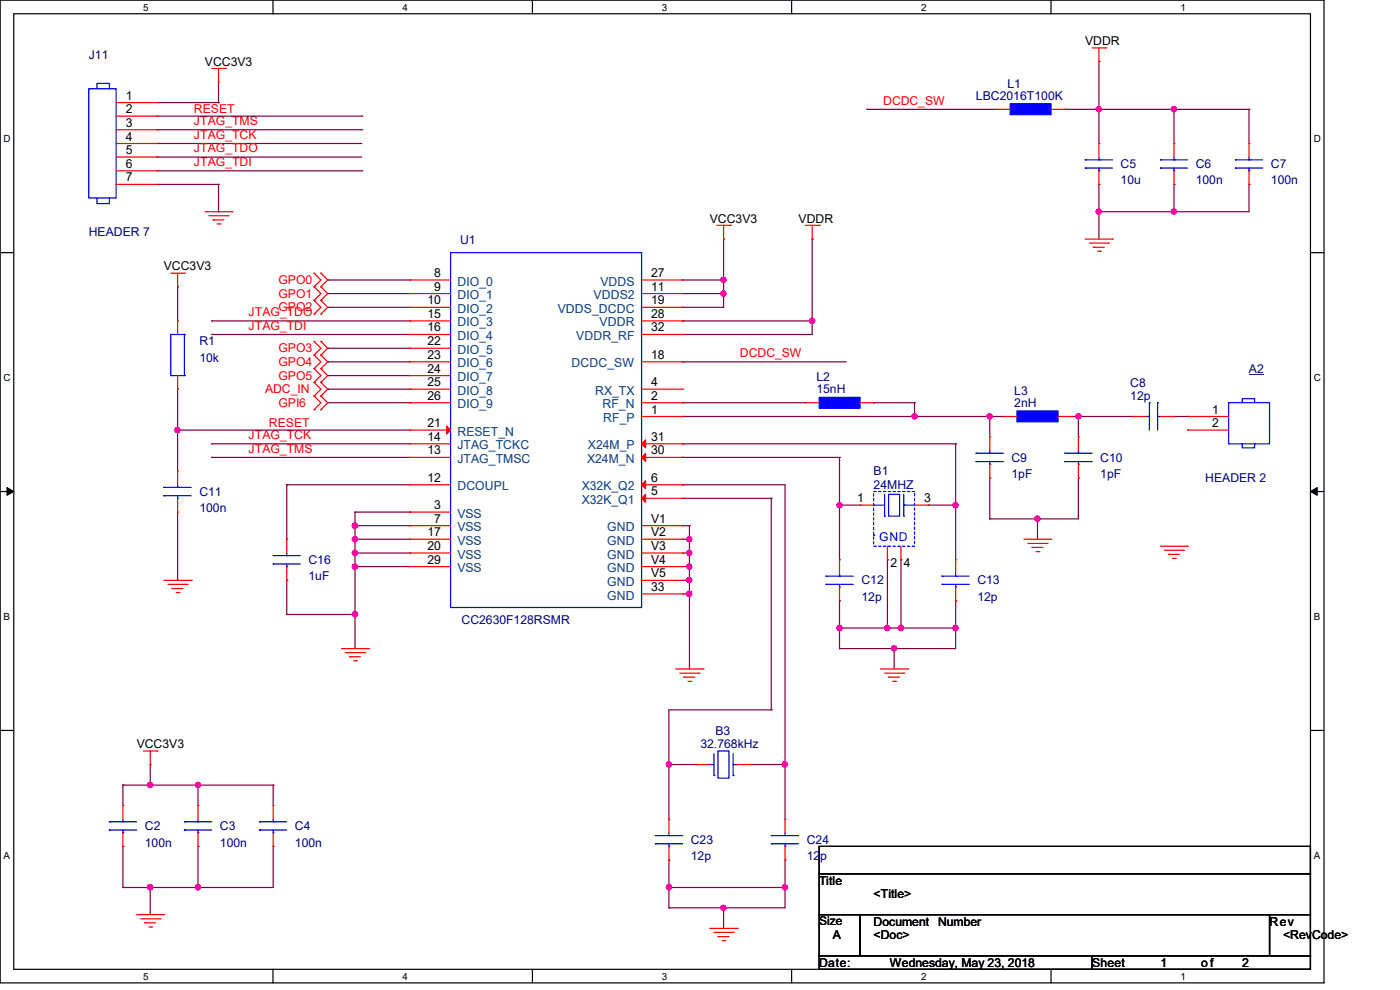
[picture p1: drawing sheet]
<svg xmlns="http://www.w3.org/2000/svg" width="297mm" height="210mm" viewBox="0 0 297 210" stroke-linecap="round" stroke-linejoin="round" font-family="sans-serif">
<path d="M0 0h280.9v208.5h-280.9zM2.9 2.9h275.1v202.7h-275.1z" fill="none" stroke="#000" stroke-width=".25"/>
<g fill="#fff">
<path d="M30.4 .3h1.1v2.4h-1.1z"/>
<path d="M30.4 205.9h1.1v2.3h-1.1z"/>
</g>
<path d="M57.9 0v2.9M57.9 205.6v2.9" fill="none" stroke="#000" stroke-width=".25"/>
<g fill="#fff">
<path d="M85.4 .3h1.1v2.4h-1.1z"/>
<path d="M85.4 205.9h1.1v2.3h-1.1z"/>
</g>
<path d="M112.9 0v2.9M112.9 205.6v2.9" fill="none" stroke="#000" stroke-width=".25"/>
<g fill="#fff">
<path d="M140.4 .3h1.2v2.4h-1.2z"/>
<path d="M140.4 205.9h1.2v2.3h-1.2z"/>
</g>
<path d="M167.9 0v2.9M167.9 205.6v2.9" fill="none" stroke="#000" stroke-width=".25"/>
<g fill="#fff">
<path d="M195.4 .3h1.2v2.4h-1.2z"/>
<path d="M195.4 205.9h1.2v2.3h-1.2z"/>
</g>
<path d="M223 0v2.9M223 205.6v2.9" fill="none" stroke="#000" stroke-width=".25"/>
<g fill="#fff">
<path d="M250.4 .3h1.2v2.4h-1.2z"/>
<path d="M250.4 205.9h1.2v2.3h-1.2z"/>
<path d="M.8 28.2h1.4v2.4h-1.4z"/>
<path d="M278.7 28.2h1.5v2.4h-1.5z"/>
<path d="M.8 78.9h1.4v2.3h-1.4z"/>
<path d="M278.7 78.9h1.5v2.3h-1.5z"/>
</g>
<path d="M0 53.6h2.9M278 53.6h2.9" fill="none" stroke="#000" stroke-width=".25"/>
<g fill="#fff">
<path d="M.8 129.6h1.3v2.3h-1.3z"/>
<path d="M278.7 129.6h1.4v2.3h-1.4z"/>
</g>
<path d="M0 104.3h2.9M278 104.3h2.9" fill="none" stroke="#000" stroke-width=".25"/>
<path d="M1.5 103.4l1.4 .9-1.4 .8zM278 104.3l1.4-.9v1.7z" fill="#000" stroke="#000" stroke-width=".21"/>
<g fill="#fff">
<path d="M.8 180.3h1.3v2.3h-1.3z"/>
<path d="M278.7 180.3h1.4v2.3h-1.4z"/>
</g>
<path d="M0 154.9h2.9M278 154.9h2.9M173.8 179.5h104.2v5.8h-104.2zM173.8 185.3h104.2v8.7h-104.2zM173.8 194h8.7v8.7h-8.7zM182.5 194h86.8v8.7h-86.8zM269.3 194h8.7v8.7h-8.7zM173.8 202.7h57.9v2.9h-57.9zM231.7 202.7h46.3v2.9h-46.3z" fill="none" stroke="#000" stroke-width=".25"/>
<g fill="none" stroke="#800040" stroke-width=".25">
<path d="M46.4 17.4v4.4M233.1 13h.1M233.1 13v17.4M33.3 30.4h.1M33.3 33.3h.1M33.3 27.5h43.5M33.3 30.4h43.5M33.3 36.2h43.5M33.3 33.3h43.5M33.3 39.1h13.1M33.3 24.6h43.5M33.3 21.8h13.1"/>
<path d="M46.4 39.1h.1M46.4 21.8h.1M46.4 39.1v5.8M76.8 27.5h.1M76.8 36.2h.1M76.8 24.6h.1M183.9 23.2h.1M183.9 23.2h27.5M225.9 23.2h.1M225.9 23.2h39.1M233.1 23.2h.1M233.1 39.1h.1"/>
<path d="M233.1 39.1v11.6M249 23.2h.1M249 39.1h.1M249 23.2v7.2M249 39.1v5.8M265 23.2h.1M265 39.1h.1M265 39.1v5.8h-31.9M265 23.2v7.2M46.4 44.9h.1M69.5 59.4h.1M69.5 59.4h17.4"/>
<path d="M144.8 59.4h.1M144.8 59.4h8.7M153.5 50.7h.1M153.5 59.4h.1M153.5 50.7v14.5h-8.7M172.3 50.7h.1M172.3 50.7v20.3h-27.5M233.1 44.9h.1M249 44.9h.1M37.7 60.8h.1M37.7 60.8v7.3M44.9 68.1h.1"/>
<path d="M44.9 71h.1M44.9 68.1h42M44.9 71h42M69.5 62.3h.1M69.5 65.2h.1M69.5 73.9h.1M69.5 76.8h.1M69.5 79.7h.1M69.5 76.8h17.4M69.5 65.2h17.4M69.5 62.3h17.4M69.5 73.9h17.4"/>
<path d="M69.5 79.7h17.4M144.8 76.8h.1M144.8 68.1h.1M144.8 71h.1M144.8 65.2h.1M144.8 62.3h.1M144.8 76.8h34.7M144.8 68.1h27.5M144.8 62.3h8.7M153.5 62.3h.1M172.3 68.1h.1M37.7 91.2h.1"/>
<path d="M37.7 82.5h.1M37.7 91.2h49.2M37.7 82.5v17.4M44.9 94.1h.1M44.9 97h.1M44.9 97h42M44.9 94.1h42M69.5 82.5h.1M69.5 85.4h17.4M69.5 82.5h17.4M86.9 85.4h.1M144.8 97h.1"/>
<path d="M144.8 94.1h.1M144.8 88.3h.1M144.8 85.4h.1M144.8 97h33.3M144.8 94.1h57.9M144.8 88.3h68.1M144.8 85.4h26.1M178.1 97h.1M178.1 97v21.7M185.3 85.4h.1M185.3 85.4h8.7M194 85.4h.1"/>
<path d="M194 88.3h.1M194 85.4v2.9M202.7 94.1h.1M202.7 94.1v24.6M210 88.3h.1M210 88.3v4.4M227.3 88.3h.1M227.3 88.3h13.1M228.8 88.3h.1M228.8 88.3v4.4M240.4 88.3h.1M249 88.3h2.9"/>
<path d="M251.9 88.3h.1M37.7 108.6v14.5M60.8 102.8h.1M60.8 102.8v11.6M60.8 102.8h26.1M75.3 108.6h.1M75.3 111.5h.1M75.3 114.4h.1M75.3 117.3h.1M75.3 108.6v29M75.3 108.6h11.6M75.3 111.5h11.6"/>
<path d="M75.3 114.4h11.6M75.3 117.3h11.6M86.9 108.6h.1M86.9 111.5h.1M86.9 114.4h.1M86.9 117.3h.1M144.8 111.5h.1M144.8 102.8h.1M144.8 105.7h.1M144.8 111.5h1.5M144.8 114.4h1.5M144.8 117.3h1.5"/>
<path d="M144.8 102.8h21.7v71M144.8 105.7h18.8M146.3 111.5h.1M146.3 114.4h.1M146.3 117.3h.1M146.3 111.5v30.4M163.6 105.7h.1M163.6 105.7v44.9M178.1 107.1h.1M178.1 107.1h4.4M188.3 118.7h.1M188.3 118.7v14.5"/>
<path d="M191.1 118.7h.1M191.1 118.7v14.5M196.9 107.1h.1M196.9 107.1h5.8M202.7 107.1h.1M210 110.1h.1M210 101.4h.1M210 101.4v8.7M220.1 110.1h.1M220.1 110.1v4.3M228.8 101.4h.1M228.8 101.4v8.7h-18.8"/>
<path d="M37.7 123.1h.1M60.8 123.1h.1M60.8 130.3h.1M60.8 123.1v7.2M60.8 130.3h14.5M75.3 130.3h.1M75.3 120.2h11.6M86.9 120.2h.1M144.8 120.2h1.5M144.8 123.1h1.5M144.8 126h1.5M146.3 120.2h.1"/>
<path d="M146.3 123.1h.1M146.3 126h.1M178.1 127.4h.1M178.1 137.6h.1M178.1 133.2h.1M178.1 127.4v10.2M178.1 133.2h24.6M188.3 133.2h.1M189.7 137.6h.1M189.7 137.6v4.3M191.1 133.2h.1M202.7 127.4h.1"/>
<path d="M202.7 133.2h.1M202.7 127.4v10.2h-24.6M163.6 150.6h.1M163.6 150.6h-21.7v23.2M26.1 166.5h.1M26.1 179.5h.1M26.1 166.5v4.4M26.1 179.5v8.8M26.1 166.5h31.9M31.9 166.5h.1M31.9 162.2h.1M31.9 162.2v4.3"/>
<path d="M42 166.5h.1M42 179.5h.1M42 166.5v4.4M42 179.5v8.8M58 166.5h.1M58 179.5h.1M58 166.5v4.4M58 179.5v8.8h-31.9M141.9 162.2h.1M141.9 162.2h5.8M147.7 162.2h.1M159.3 162.2h7.2"/>
<path d="M166.5 162.2h.1M26.1 188.3h.1M31.9 188.3h.1M31.9 188.3v5.7M42 188.3h.1M141.9 182.5h.1M141.9 192.6h.1M141.9 188.3h.1M141.9 188.3h24.6M141.9 182.5v10.1M153.5 192.6h.1M153.5 192.6v4.3"/>
<path d="M166.5 182.5h.1M166.5 188.3h.1M166.5 182.5v10.1h-24.6"/>
</g>
<g fill="#f0f" stroke="#f0f" stroke-width=".25">
<circle cx="178.1" cy="107.1" r=".55"/>
<circle cx="202.7" cy="107.1" r=".55"/>
<circle cx="189.7" cy="137.5" r=".55"/>
<circle cx="202.7" cy="133.2" r=".56"/>
<circle cx="178.1" cy="133.2" r=".56"/>
<circle cx="188.2" cy="133.2" r=".56"/>
<circle cx="191.1" cy="133.2" r=".57"/>
<circle cx="75.3" cy="114.4" r=".56"/>
<circle cx="75.3" cy="111.5" r=".57"/>
<circle cx="75.3" cy="117.3" r=".56"/>
<circle cx="75.3" cy="120.2" r=".56"/>
<circle cx="37.6" cy="91.2" r=".55"/>
<circle cx="194" cy="88.3" r=".55"/>
<circle cx="228.8" cy="88.3" r=".55"/>
<circle cx="209.9" cy="88.3" r=".55"/>
<circle cx="220.1" cy="110" r=".56"/>
<circle cx="233.1" cy="23.2" r=".55"/>
<circle cx="249" cy="23.2" r=".56"/>
<circle cx="249" cy="44.9" r=".56"/>
<circle cx="233.1" cy="44.9" r=".55"/>
<circle cx="172.3" cy="68.1" r=".56"/>
<circle cx="153.5" cy="59.4" r=".55"/>
<circle cx="153.5" cy="62.3" r=".55"/>
<circle cx="42" cy="166.5" r=".55"/>
<circle cx="31.9" cy="166.5" r=".56"/>
<circle cx="42" cy="188.2" r=".55"/>
<circle cx="31.9" cy="188.2" r=".56"/>
<circle cx="75.3" cy="130.3" r=".56"/>
<circle cx="146.2" cy="114.4" r=".55"/>
<circle cx="146.2" cy="120.2" r=".55"/>
<circle cx="146.2" cy="117.3" r=".55"/>
<circle cx="146.2" cy="123.1" r=".55"/>
<circle cx="146.2" cy="126" r=".56"/>
<circle cx="141.9" cy="162.2" r=".56"/>
<circle cx="166.5" cy="162.2" r=".56"/>
<circle cx="153.5" cy="192.6" r=".55"/>
<circle cx="141.9" cy="188.2" r=".55"/>
<circle cx="166.5" cy="188.2" r=".55"/>
</g>
<g fill="none" stroke="#f00" stroke-width=".25">
<path d="M44.9 14.5h2.9M46.4 17.4h.1M46.4 14.5v2.9M47.8 14.5h.1M231.7 10.2h2.9M233.1 13h.1M233.1 10.2v2.8M234.6 10.2h.1M24.6 21.8h8.7M24.6 24.6h8.7M24.6 27.5h8.7M24.6 30.4h8.7"/>
<path d="M24.6 33.3h8.7M24.6 36.2h8.7M24.6 39.1h8.7M33.3 21.8h.1M33.3 24.6h.1M33.3 27.5h.1M33.3 30.4h.1M33.3 33.3h.1M33.3 36.2h.1M33.3 39.1h.1M211.4 23.2h.1M211.4 23.2h2.9"/>
<path d="M223 23.2h2.9M225.9 23.2h.1M233.1 39.1h.1M233.1 30.4h.1M233.1 30.4v2.9M233.1 36.2v2.9M249 39.1h.1M249 30.4h.1M249 30.4v2.9M249 36.2v2.9M265 39.1h.1M265 30.4h.1"/>
<path d="M265 30.4v2.9M265 36.2v2.9M36.2 58h2.9M37.7 58v2.8M39.1 58h.1M43.5 44.9h5.7M44.3 45.8h4.1M45.2 46.7h.1M45.2 46.7h2.3M46.1 47.5h.6M46.7 47.5h.1M48.4 45.8h.1"/>
<path d="M49.2 44.9h.1M66.6 58h.1M66.6 58l1.5 1.4-1.5 1.4M68.1 58h.1M68.1 58l1.4 1.4-1.4 1.4M86.9 59.4h.1M86.9 59.4h8.7M136.1 59.4h8.7M144.8 59.4h.1M152.1 47.8h2.8M153.5 50.7h.1M153.5 47.8v2.9"/>
<path d="M154.9 47.8h.1M170.9 47.8h2.9M172.3 50.7h.1M172.3 47.8v2.9M173.8 47.8h.1M230.2 50.7h5.8M231.1 51.6h4.1M231.9 52.5h.1M231.9 52.5h2.4M232.8 53.3h.6M233.4 53.3h.1M235.2 51.6h.1"/>
<path d="M236 50.7h.1M37.7 60.8h.1M37.7 68.1h.1M37.7 68.1v2.9M37.7 79.7v2.8M66.6 60.8h.1M66.6 63.7h.1M66.6 66.6h.1M66.6 75.3h.1M66.6 72.4h.1M66.6 78.2h.1M66.6 60.8l1.5 1.5-1.5 1.4"/>
<path d="M66.6 63.7l1.5 1.5-1.5 1.4M66.6 72.4l1.5 1.5-1.5 1.4M66.6 75.3l1.5 1.5-1.5 1.4M66.6 78.2l1.5 1.5-1.5 1.4M68.1 60.8h.1M68.1 63.7h.1M68.1 66.6h.1M68.1 72.4h.1M68.1 75.3h.1M68.1 78.2h.1M68.1 60.8l1.4 1.5-1.4 1.4M68.1 63.7l1.4 1.5-1.4 1.4"/>
<path d="M68.1 72.4l1.4 1.5-1.4 1.4M68.1 75.3l1.4 1.5-1.4 1.4M68.1 78.2l1.4 1.5-1.4 1.4M86.9 62.3h.1M86.9 65.2h.1M86.9 68.1h.1M86.9 71h.1M86.9 73.9h.1M86.9 76.8h.1M86.9 79.7h.1M86.9 62.3h8.7M86.9 65.2h8.7"/>
<path d="M86.9 68.1h8.7M86.9 71h8.7M86.9 76.8h8.7M86.9 73.9h8.7M86.9 79.7h8.7M136.1 62.3h8.7M136.1 65.2h8.7M136.1 68.1h8.7M136.1 71h8.7M136.1 76.8h8.7M144.8 62.3h.1M144.8 76.8h.1"/>
<path d="M144.8 65.2h.1M144.8 68.1h.1M144.8 71h.1M37.7 99.9h.1M37.7 82.5h.1M37.7 99.9v2.9M66.6 81.1h.1M66.6 86.9h.1M66.6 84h.1M66.6 84l1.5 1.4-1.5 1.5M66.6 81.1l1.5 1.4-1.5 1.5M68.1 81.1h.1"/>
<path d="M68.1 84h.1M68.1 86.9h.1M68.1 84l1.4 1.4-1.4 1.5M68.1 81.1l1.4 1.4-1.4 1.5M86.9 97h.1M86.9 94.1h.1M86.9 91.2h.1M86.9 82.5h.1M86.9 85.4h.1M86.9 91.2h8.7M86.9 85.4h8.7M86.9 82.5h8.7"/>
<path d="M86.9 97h8.7M86.9 94.1h8.7M136.1 88.3h8.7M136.1 85.4h8.7M136.1 82.5h8.7M136.1 97h8.7M136.1 94.1h8.7M144.8 88.3h.1M144.8 85.4h.1M144.8 82.5h.1M144.8 97h.1M144.8 94.1h.1"/>
<path d="M170.9 85.4h.1M170.9 85.4h2.9M182.5 85.4h2.8M185.3 85.4h.1M210 92.7h.1M210 92.7v2.9M210 98.5v2.9M212.9 88.3h.1M212.9 88.3h2.8M224.5 88.3h2.8M227.3 88.3h.1M228.8 92.7h.1"/>
<path d="M228.8 92.7v2.9M228.8 98.5v2.9M240.4 88.3h.1M240.4 88.3h2.8M246.2 88.3h2.8M249 88.3h.1M251.9 88.3h.1M251.9 91.2h.1M251.9 88.3h8.7M251.9 91.2h8.7M37.7 108.6h.1M37.7 105.7v2.9"/>
<path d="M60.8 114.4h.1M60.8 114.4v2.9M86.9 108.6h.1M86.9 111.5h.1M86.9 102.8h.1M86.9 114.4h.1M86.9 117.3h.1M86.9 114.4h8.7M86.9 108.6h8.7M86.9 102.8h8.7M86.9 111.5h8.7M86.9 117.3h8.7"/>
<path d="M136.1 114.4h8.7M136.1 105.7h8.7M136.1 102.8h8.7M136.1 111.5h8.7M136.1 117.3h8.7M144.8 105.7h.1M144.8 102.8h.1M144.8 111.5h.1M144.8 114.4h.1M144.8 117.3h.1M178.1 118.7h.1M178.1 118.7v2.9"/>
<path d="M182.5 107.1h.1M182.5 107.1h2.8M188.3 118.7h.1M188.3 115.9v2.8M191.1 118.7h.1M191.1 115.9v2.8M194 107.1h2.9M196.9 107.1h.1M202.7 118.7h.1M202.7 118.7v2.9M210 101.4h.1M217.2 114.4h5.8"/>
<path d="M218.1 115.3h4M218.9 116.1h.1M218.9 116.1h2.3M219.8 117h.6M220.4 117h.1M222.1 115.3h.1M223 114.4h.1M228.8 101.4h.1M246.2 115.9h5.7M247 116.7h4.1M247.9 117.6h.1M247.9 117.6h2.3"/>
<path d="M248.8 118.4h.5M249.3 118.4h.1M251.1 116.7h.1M251.9 115.9h.1M34.8 123.1h5.8M35.6 124h4.1M36.5 124.8h.1M36.5 124.8h2.3M37.4 125.7h.6M38 125.7h.1M39.7 124h.1M40.6 123.1h.1"/>
<path d="M60.8 123.1h.1M60.8 120.2v2.9M72.4 137.6h5.8M73.3 138.4h4M74.2 139.3h.1M74.2 139.3h2.3M77.3 138.4h.1M78.2 137.6h.1M86.9 120.2h.1M86.9 120.2h8.7M136.1 123.1h8.7M136.1 120.2h8.7"/>
<path d="M136.1 126h8.7M144.8 126h.1M144.8 120.2h.1M144.8 123.1h.1M178.1 127.4h.1M178.1 124.5v2.9M202.7 127.4h.1M202.7 124.5v2.9M30.4 159.3h2.9M31.9 159.3v2.9M33.3 159.3h.1M75 140.2h.6"/>
<path d="M75.6 140.2h.1M143.3 141.9h5.8M144.2 142.8h4.1M145.1 143.6h.1M145.1 143.6h2.3M146 144.5h.6M146.6 144.5h.1M148.3 142.8h.1M149.1 141.9h.1M186.8 141.9h5.8M187.7 142.8h4M188.5 143.6h.1"/>
<path d="M188.5 143.6h2.3M189.4 144.5h.6M190 144.5h.1M191.7 142.8h.1M192.6 141.9h.1M26.1 179.5h.1M26.1 170.9h.1M26.1 170.9v2.9M26.1 176.7v2.8M31.9 162.2h.1M42 179.5h.1M42 170.9h.1"/>
<path d="M42 170.9v2.9M42 176.7v2.8M58 179.5h.1M58 170.9h.1M58 170.9v2.9M58 176.7v2.8M141.9 173.8h.1M141.9 173.8v2.9M141.9 179.5v3M147.7 162.2h.1M147.7 162.2h2.9M156.4 162.2h2.9"/>
<path d="M159.3 162.2h.1M166.5 173.8h.1M166.5 173.8v2.9M166.5 179.5v3M29 194h5.8M29.8 194.9h4.1M30.7 195.7h.1M30.7 195.7h2.3M31.6 196.6h.6M32.2 196.6h.1M33.9 194.9h.1M34.8 194h.1"/>
<path d="M141.9 182.5h.1M150.6 196.9h5.8M151.5 197.8h4M152.3 198.7h.1M152.3 198.7h2.3M153.2 199.5h.6M153.8 199.5h.1M155.5 197.8h.1M156.4 196.9h.1M166.5 182.5h.1"/>
</g>
<g fill="none" stroke="#00f" stroke-width=".25">
<path d="M18.8 18.8h5.8v23.2h-5.8zM20.6 18.8v-1.1h2.6v1.1M230.2 35.6h.1M230.2 33.9h.1M230.2 35.6h5.8M230.2 33.9h5.8M233.1 33.9h.1M233.1 36.2h.1M233.1 33.3v.6M233.1 35.6v.6M246.2 35.6h.1M246.2 33.9h.1"/>
<path d="M246.2 35.6h5.7M246.2 33.9h5.7M249 33.9h.1M249 36.2h.1M249 33.3v.6M249 35.6v.6M262.1 35.6h.1M262.1 33.9h.1M262.1 35.6h5.8M262.1 33.9h5.8M265 33.9h.1M265 36.2h.1"/>
<path d="M265 33.3v.6M265 35.6v.6M20.6 42v1.2h2.6v-1.2M95.6 53.6h40.5v75.3h-40.5zM36.2 79.7h.1M36.2 71h.1M36.2 71h2.9M36.2 79.7h2.9M36.2 71v8.7M39.1 71h.1M39.1 79.7h.1M39.1 71v8.7"/>
<path d="M207.1 97.9h.1M207.1 96.1h.1M207.1 97.9h5.8M207.1 96.1h5.8M210 96.1h.1M210 98.5h.1M210 95.6v.5M210 97.9v.6M225.9 97.9h.1M225.9 96.1h.1M225.9 97.9h5.8M225.9 96.1h5.8"/>
<path d="M228.8 96.1h.1M228.8 98.5h.1M228.8 95.6v.5M228.8 97.9v.6M243.2 88.3h.1M243.2 88.3h.6M243.8 85.4h.1M243.8 85.4v5.8M245.6 85.4h.1M245.6 88.3h.1M245.6 85.4v5.8M245.6 88.3h.6"/>
<path d="M260.6 85.4h8.7v8.7h-8.7zM263.5 85.4v-.8h2.6v.8M263.5 94.1v.9h2.6v-.9M34.8 105.2h.1M34.8 103.4h.1M34.8 105.2h5.8M34.8 103.4h5.8M37.7 103.4h.1M37.7 105.7h.1M37.7 102.8v.6M37.7 105.2v.5M58 119.6h.1"/>
<path d="M58 117.9h.1M58 119.6h5.7M58 117.9h5.7M60.8 117.9h.1M60.8 117.3v.6M60.8 119.6v.6M185.3 113.5h.1M185.3 107.1h.1M185.3 107.1h2.4M187.7 109.5h.1M187.7 104.9v4.6M188.5 104.9h2.3v4.6h-2.3z"/>
<path d="M191.7 109.5h.1M191.7 107.1h.1M191.7 104.9v4.6M191.7 107.1h2.3M60.8 120.2h.1M175.2 124h.1M175.2 122.2h.1M175.2 124h5.8M175.2 122.2h5.8M178.1 122.2h.1M178.1 124.5h.1M178.1 121.6v.6"/>
<path d="M178.1 124v.5M199.8 124h.1M199.8 122.2h.1M199.8 124h5.8M199.8 122.2h5.8M202.7 122.2h.1M202.7 124.5h.1M202.7 121.6v.6M202.7 124v.5M151.5 159.9v4.6M152.3 159.3h2.3v5.8h-2.3zM155.5 159.9v4.6"/>
<path d="M23.2 176.1h.1M23.2 174.3h.1M23.2 176.1h5.8M23.2 174.3h5.8M26.1 174.3h.1M26.1 176.7h.1M26.1 173.8v.5M26.1 176.1v.6M39.1 176.1h.1M39.1 174.3h.1M39.1 176.1h5.8M39.1 174.3h5.8"/>
<path d="M42 174.3h.1M42 176.7h.1M42 173.8v.5M42 176.1v.6M55 176.1h.1M55 174.3h.1M55 176.1h5.8M55 174.3h5.8M58 174.3h.1M58 176.7h.1M58 173.8v.5M58 176.1v.6"/>
<path d="M139 179h.1M139 177.2h.1M139 179h5.8M139 177.2h5.8M141.9 177.2h.1M141.9 179.5h.1M141.9 176.7v.5M141.9 179v.5M150.6 162.2h.1M150.6 162.2h.9M151.5 164.5h.1M155.5 164.5h.1"/>
<path d="M155.5 162.2h.1M155.5 162.2h.9M163.6 179h.1M163.6 177.2h.1M163.6 179h5.8M163.6 177.2h5.8M166.5 177.2h.1M166.5 179.5h.1M166.5 176.7v.5M166.5 179v.5"/>
</g>
<path d="M265 79.4h3.1" fill="none" stroke="#000080" stroke-width=".21"/>
<path d="M185.3 104.3h8.7v11.6h-8.7z" fill="none" stroke="#00f" stroke-width=".25" stroke-dasharray=".5 .5"/>
<g fill="#00f" stroke="#00f" stroke-width=".25">
<path d="M215.7 87.2h8.8v2.3h-8.8z" fill-rule="evenodd"/>
<path d="M173.8 84.3h8.7v2.3h-8.7z" fill-rule="evenodd"/>
<path d="M214.3 22h8.7v2.3h-8.7z" fill-rule="evenodd"/>
</g>
<g fill="#f00" stroke="#f00" stroke-width=".25">
<path d="M136.1 105.7l.8-.8v1.7z"/>
<path d="M136.1 102.8l.8-.8v1.7z"/>
<path d="M94.7 90.4l.9 .8-.9 .9z"/>
<path d="M136.1 97l.8-.8v1.7z"/>
<path d="M136.1 94.1l.8-.8v1.7z"/>
</g>
<g font-size="2.6">
<text x="230.2" y="9.6">VDDR</text>
<text x="43.5" y="13.9">VCC3V3</text>
<text x="26.7" y="21.1">1</text>
<text x="26.7" y="24">2</text>
<text x="26.7" y="26.9">3</text>
<text x="26.7" y="29.8">4</text>
<text x="26.7" y="32.7">5</text>
<text x="26.7" y="35.6">6</text>
<text x="26.7" y="38.5">7</text>
<text x="150.6" y="47.2">VCC3V3</text>
<text x="169.4" y="47.2">VDDR</text>
<text x="34.8" y="57.4">VCC3V3</text>
<text x="92.1" y="58.8">8</text>
<text x="138.1" y="58.8">27</text>
<text x="90.7" y="64.6">10</text>
<text x="92.1" y="61.6">9</text>
<text x="138.1" y="61.6">11</text>
<text x="138.1" y="64.6">19</text>
<text x="90.7" y="67.4">15</text>
<text x="90.7" y="70.3">16</text>
<text x="138.1" y="67.4">28</text>
<text x="138.1" y="70.3">32</text>
<text x="90.7" y="73.2">22</text>
<text x="90.7" y="76.1">23</text>
<text x="138.1" y="76.1">18</text>
<text x="90.7" y="79">24</text>
<text x="90.7" y="81.9">25</text>
<text x="138.1" y="81.9">4</text>
<text x="90.7" y="84.8">26</text>
<text x="138.1" y="87.7">1</text>
<text x="138.1" y="84.8">2</text>
<text x="257.2" y="87.7">1</text>
<text x="90.7" y="93.5">14</text>
<text x="90.7" y="90.6">21</text>
<text x="138.1" y="93.5">31</text>
<text x="257.2" y="90.6">2</text>
<text x="90.7" y="96.4">13</text>
<text x="138.1" y="96.4">30</text>
<text x="90.7" y="102.2">12</text>
<text x="92.1" y="108">3</text>
<text x="138.1" y="105.1">5</text>
<text x="138.1" y="102.2">6</text>
<text x="181.9" y="106.5">1</text>
<text x="196" y="106.5">3</text>
<text x="90.7" y="113.8">17</text>
<text x="92.1" y="110.9">7</text>
<text x="138.1" y="110.9">V1</text>
<text x="138.1" y="113.8">V2</text>
<text x="90.7" y="116.7">20</text>
<text x="90.7" y="119.5">29</text>
<text x="138.1" y="116.7">V3</text>
<text x="138.1" y="119.5">V4</text>
<text x="138.1" y="125.3">33</text>
<text x="138.1" y="122.5">V5</text>
<text x="188.9" y="120.3">2</text>
<text x="191.8" y="120.3">4</text>
<text x="29" y="158.7">VCC3V3</text>
<text x="173.8" y="187.7">Title</text>
<text x="185.3" y="190.6">&lt;Title&gt;</text>
<text x="185.3" y="196.3">Document</text>
<text x="199" y="196.3">Number</text>
<text x="269.3" y="196.3">Rev</text>
<text x="176.7" y="199.3">A</text>
<text x="185.3" y="199.3">&lt;Doc&gt;</text>
<text x="272.2" y="199.3">&lt;RevCode&gt;</text>
<text x="173.8" y="205.1">Date:</text>
<text x="188.8" y="205.1">Wednesday, May 23, 2018</text>
<text x="231.7" y="205.1">Sheet</text>
<text x="246.2" y="205.1">1</text>
<text x="254.8" y="205.1">of</text>
<text x="263.5" y="205.1">2</text>
</g>
<g font-size="2.6" fill="#000080">
<text x="18.8" y="12.5">J11</text>
<text x="207" y="21.2">LBC2016T100K</text>
<text x="213.7" y="18.6">L1</text>
<text x="237.7" y="35.6">C5</text>
<text x="253.7" y="35.6">C6</text>
<text x="269.6" y="35.6">C7</text>
<text x="237.7" y="39.1">10u</text>
<text x="253.7" y="39.1">100n</text>
<text x="269.6" y="39.1">100n</text>
<text x="18.8" y="50.1">HEADER 7</text>
<text x="97.6" y="51.9">U1</text>
<text x="42.3" y="73.3">R1</text>
<text x="42.3" y="76.8">10k</text>
<text x="173.2" y="80.8">L2</text>
<text x="173.2" y="83.4">15nH</text>
<text x="215.2" y="83.7">L3</text>
<text x="239.8" y="82">C8</text>
<text x="265" y="79.1">A2</text>
<text x="215.2" y="86.3">2nH</text>
<text x="239.8" y="84.9">12p</text>
<text x="185.3" y="100.8">B1</text>
<text x="214.6" y="97.9">C9</text>
<text x="214.6" y="101.4">1pF</text>
<text x="233.4" y="97.9">C10</text>
<text x="233.4" y="101.4">1pF</text>
<text x="42.3" y="105.2">C11</text>
<text x="185.3" y="103.7">24MHZ</text>
<text x="255.7" y="102.2">HEADER 2</text>
<text x="42.3" y="108.6">100n</text>
<text x="65.4" y="119.6">C16</text>
<text x="65.4" y="123.1">1uF</text>
<text x="182.7" y="124">C12</text>
<text x="207.3" y="124">C13</text>
<text x="182.7" y="127.4">12p</text>
<text x="207.3" y="127.4">12p</text>
<text x="97.9" y="132.4">CC2630F128RSMR</text>
<text x="151.8" y="155.8">B3</text>
<text x="148.6" y="158.7">32.768kHz</text>
<text x="30.7" y="176.1">C2</text>
<text x="30.7" y="179.6">100n</text>
<text x="46.7" y="176.1">C3</text>
<text x="46.7" y="179.6">100n</text>
<text x="62.6" y="176.1">C4</text>
<text x="62.6" y="179.6">100n</text>
<text x="146.6" y="179">C23</text>
<text x="171.1" y="179">C24</text>
<text x="146.6" y="182.5">12p</text>
<text x="171.1" y="182.5">12p</text>
</g>
<g font-size="2.6" fill="#f00">
<text x="187.4" y="22.2">DCDC_SW</text>
<text x="41.1" y="26.5">JTAG_TMS</text>
<text x="41.1" y="29.4">JTAG_TCK</text>
<text x="41.1" y="24">RESET</text>
<text x="41.1" y="35.2">JTAG_TDI</text>
<text x="41.1" y="32.3">JTAG_TDO</text>
<text x="59.1" y="60.3">GPO0</text>
<text x="59.1" y="63.2">GPO1</text>
<text x="52.7" y="67.1">JTAG_TDO</text>
<text x="52.7" y="69.9">JTAG_TDI</text>
<text x="59.1" y="66">GPO2</text>
<text x="59.1" y="74.8">GPO3</text>
<text x="59.1" y="77.6">GPO4</text>
<text x="157" y="75.7">DCDC_SW</text>
<text x="56.2" y="83.4">ADC_IN</text>
<text x="59.1" y="80.5">GPO5</text>
<text x="59.1" y="86.3">GPI6</text>
<text x="52.7" y="93.1">JTAG_TCK</text>
<text x="57.1" y="90.6">RESET</text>
<text x="52.7" y="96">JTAG_TMS</text>
</g>
<g font-size="2.6" fill="#004080">
<text x="97" y="60.6">DIO_0</text>
<text x="97" y="63.5">DIO_1</text>
<text x="125.9" y="63.5">VDDS2</text>
<text x="127.4" y="60.6">VDDS</text>
<text x="97" y="66.4">DIO_2</text>
<text x="97" y="69.3">DIO_3</text>
<text x="118.3" y="66.4">VDDS_DCDC</text>
<text x="127.2" y="69.3">VDDR</text>
<text x="97" y="72.1">DIO_4</text>
<text x="97" y="75.1">DIO_5</text>
<text x="97" y="77.9">DIO_6</text>
<text x="121.2" y="77.9">DCDC_SW</text>
<text x="122.3" y="72.1">VDDR_RF</text>
<text x="97" y="80.9">DIO_7</text>
<text x="97" y="83.7">DIO_8</text>
<text x="126.2" y="83.7">RX_TX</text>
<text x="97" y="86.6">DIO_9</text>
<text x="127.8" y="86.6">RF_N</text>
<text x="128" y="89.5">RF_P</text>
<text x="97" y="95.3">JTAG_TCKC</text>
<text x="97" y="92.4">RESET_N</text>
<text x="124.7" y="95.3">X24M_P</text>
<text x="97" y="98.2">JTAG_TMSC</text>
<text x="124.5" y="98.2">X24M_N</text>
<text x="97" y="104">DCOUPL</text>
<text x="123.4" y="106.9">X32K_Q1</text>
<text x="123.4" y="104">X32K_Q2</text>
<text x="97" y="109.8">VSS</text>
<text x="97" y="112.7">VSS</text>
<text x="128.8" y="112.7">GND</text>
<text x="97" y="115.6">VSS</text>
<text x="97" y="118.5">VSS</text>
<text x="128.8" y="115.6">GND</text>
<text x="128.8" y="118.5">GND</text>
<text x="97" y="121.4">VSS</text>
<text x="128.8" y="121.4">GND</text>
<text x="128.8" y="124.3">GND</text>
<text x="128.8" y="127.2">GND</text>
</g>
<text font-size="2.6" fill="#00f" x="186.5" y="114.7">GND</text>
<text font-size="2.5" x="173.8" y="196.3">Size</text>
<g font-size="2.1">
<text x="30.4" y="2.2">5</text>
<text x="85.4" y="2.2">4</text>
<text x="140.4" y="2.2">3</text>
<text x="195.4" y="2.2">2</text>
<text x="250.5" y="2.2">1</text>
<text x=".8" y="30.1">D</text>
<text x="278.7" y="30.1">D</text>
<text x=".8" y="80.8">C</text>
<text x="278.7" y="80.8">C</text>
<text x=".8" y="131.5">B</text>
<text x="278.7" y="131.5">B</text>
<text x=".8" y="182.2">A</text>
<text x="278.7" y="182.2">A</text>
<text x="30.4" y="207.8">5</text>
<text x="85.4" y="207.8">4</text>
<text x="140.4" y="207.8">3</text>
<text x="195.4" y="207.8">2</text>
<text x="250.5" y="207.8">1</text>
</g>
</svg>
